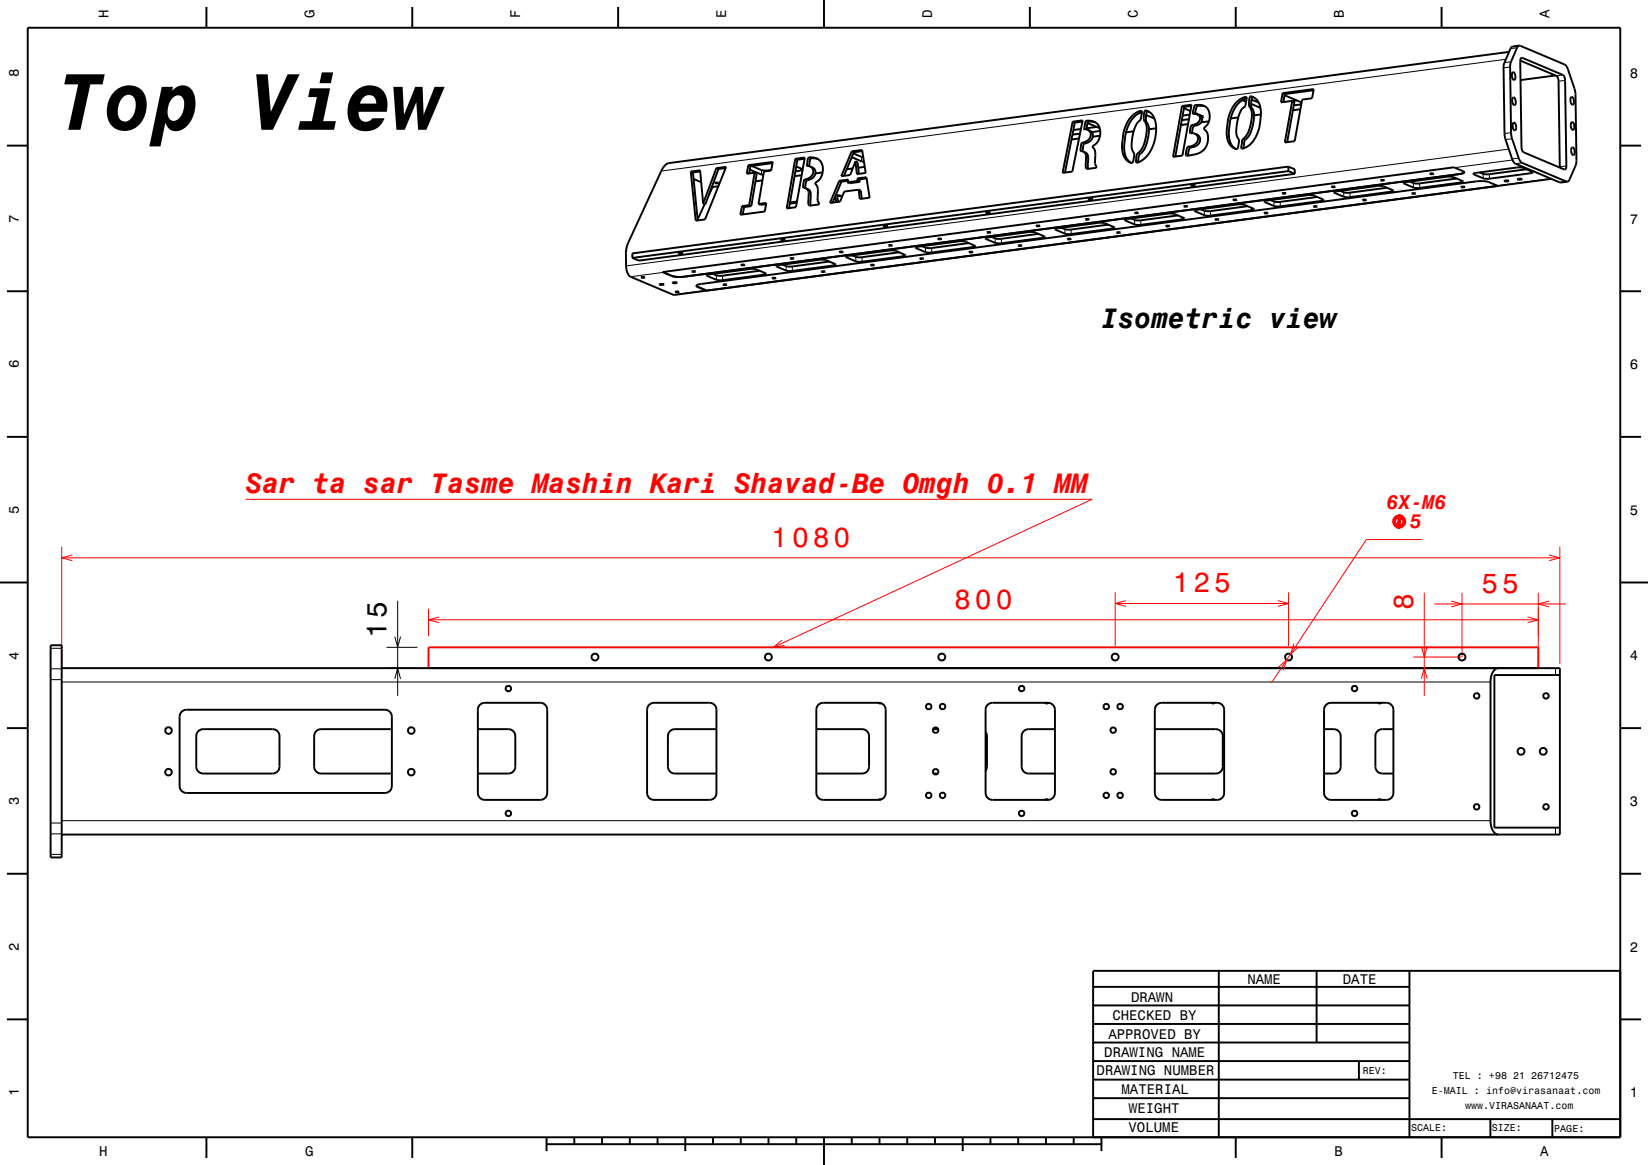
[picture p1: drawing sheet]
<svg xmlns="http://www.w3.org/2000/svg" width="297mm" height="210mm" viewBox="0 0 297 210" stroke-linecap="round" stroke-linejoin="round" font-family="sans-serif">
<g fill="none" stroke="#f00" stroke-width=".18">
<path d="M11.1 98.6v21.9M44.3 90h152.5l-57.4 26.7M256.2 97.3h-10l-17.1 25.8M281.1 98.6v21.1M11.1 100.6h270M13 100l-1.9 .6 1.9 .5M77.2 109.7v5M77.2 111.7h200M79.2 111.2l-2 .5 2 .5M140.9 115.4l-1.5 1.3 1.9-.4M201 106.8v9.6M201 108.8h31.2"/>
<path d="M202.9 108.3l-1.9 .5 1.9 .5M230.3 108.3l1.9 .5-1.9 .5M232.2 106.8v9.6M233.2 116l-.6 1.9 1.5-1.3M254.7 118.4h8.7M256.2 116.5l.5 1.9 .5-1.9M256.7 106.9v18.5M258.5 108.9h23.7M261.5 108.4l2 .5-2 .5M263.5 106.9v11.5M275.3 111.2l1.9 .5-1.9 .5M277.2 106.9v9.8"/>
<path d="M279.2 108.4l-2 .5 2 .5M279.2 100l1.9 .6-1.9 .5M230.4 120.3l1.5-1.3-.7 1.9M256.2 122.4l.5-2 .5 2"/>
</g>
<g fill="none" stroke="#000" stroke-width=".18">
<path d="M206.4 19.9l.4 .2M206.7 20h.2M215.5 18.9l.4 .2M225.2 19.3l.4 .2M225.4 17.4l.3 .2M234.4 18.4v.4M271.4 10.7l-152.2 20.1M272.2 12.1l-1.2 .1M272.3 11.1l-1.2 .2M273.4 8.6l-1.2 .2M274.3 10.4h-.1M281.7 13.5l-1.2 .2"/>
<path d="M282.1 14.5l-1.2 .1M137.2 30.7v.8M138.4 30.7v.1M144.3 30.3v.5M145.1 32.3l.4 .2M145.4 29.9h.1M145.7 36l.4 .1M145.7 34.7l.4 .2M145.7 34.9l.4 .2M155.3 28.3v.8M195.1 25.7l.3 .2M195.4 23.3h.1"/>
<path d="M195.7 29.3l.4 .2M195.7 28.1l.4 .2M195.7 28.3l.4 .2M202.8 39.6v.1M204.5 39.6v.9M204.7 29.2l.3 .1M205.1 27.6l.4 .1M205.6 39.7v.8M206.3 21.9l.4 .1M213 39.1v.4M214.6 26.4l.4 .1M215 20.5l.1 .1"/>
<path d="M215.1 22.5l.4 .1M215.3 37.9l.1 .2M216.4 20.8v.1M217 38v.8M218.2 38.1v.8M224 25.1l.4 .1M224.1 25l.4 .2M225.6 37.5v.4M227.9 36.2v.2M229.6 36.3v.8M230.7 36.4v.8M238.1 35.8v.4"/>
<path d="M240.5 34.6v.2M242.2 34.7v.8M243.3 34.7v.8M250.7 34.1v.5M253 32.9v.2M254.7 33v.8M255.8 33.1l.1 .8M263 31.4h.1M263.2 32.5v.4M265.6 31.3v.1M267.3 31.3v.8M268.4 31.4v.8"/>
<path d="M271.9 26.9l-159.1 21M272.3 23.9l-1.2 .2M272.5 25l-1.2 .2M272.6 28.8l-10.4 1.4M273.7 28.5l-1.2 .1M274.3 29.4l-1.2 .1M275.8 30.8v.4M279.5 32.2l-9.6 1.3M282.3 32.7l-1.2 .2M282.3 29.9l-1.2 .2M119.5 49.1l-5.9 .8M121.1 49.7v.1"/>
<path d="M123.3 49.9h.1M125.7 51.7h.1M127.2 52.4l-5.9 .7M127.4 49.5v.2M129.1 49.6v.8M130.2 49.7v.8M137.6 49.1v.4M140 47.9v.2M141.7 48v.8M142.8 48v.8M150.2 47.5v.4M152.5 46.2v.2"/>
<path d="M154.2 46.3v.8M155.3 46.4l.1 .8M162.7 45.8l.1 .4M165.1 44.6v.1M166.8 44.6v.9M167.9 44.7v.8M175.3 44.1v.4M177.7 42.9v.2M179.3 43l.1 .8M180.5 43v.9M187.9 42.5v.4M190.2 41.2v.2"/>
<path d="M191.9 41.3v.8M193 41.4v.8M200.4 40.8v.4M9.1 116.9h2M69.7 116.7h5.5M71.1 114.8l.6 1.9 .5-1.9M71.7 108.3v17.1M9.1 120.6h2M9.1 122.5h2M11.1 122.9h257.5M69.7 120.4h5.5M71.1 122.4l.6-2 .5 2"/>
<path d="M280.3 120.4v1.3M9.1 148.4h2M9.1 150.3h2M9.1 154h2M11.1 147.9h257.5M280.3 149.2v1.2"/>
</g>
<g fill="none" stroke="#000" stroke-width=".35">
<path d="M5 5h287v200h-287zM37.2 1.3v3.7M74.3 1.3v3.7M111.4 1.3v3.7M148.5 0v5M185.6 1.3v3.7M206.3 20l.3-.1 .7 .4 .7 .9 .3 1.5v1.7l-.4 1.6-.8 1.5-.9 1.1-1.2 .7a.28 .28 0 0 1-.3-.4l.2-1 1-1.3 .7-2.2v-1.6l-.5-1.4 .1-.9zM213 19.1l1.7-.2-1.6 9.1-1.7 .3zM213 19.1l.4 .2M213.4 19.5l1.1 .5M213.4 19.3l-1.6 8.9M214.7 19.1l-1.3 .2"/>
<path d="M217.2 19.2l-1.5-.1-.3 1.3v.1h.3M222.7 1.3v3.7M222.8 18.4l1.2-.8 .4-.1 .2 .1-.2 1.5-.8 .8-.6 2.1-.2 2.1 .5 1.4-.2 1.1-.3 .3-.8-.4-.5-.7-.3-.7-.1-1.3 .4-3 .6-1.5zM223.9 18.1l.7 .2M224.7 17.7l-1 .5-.9 .8-.6 1.2-.5 1.4-.2 2.3 .1 1.2 .4 1.1 .7 .7M225.3 17.4h.4l.6 .4 .7 1.2 .2 1.5-.2 2-.4 1.6-.8 1.4-.9 .8-1.1 .5-.1-.3 .2-1.3 1-1.3 .6-2.2 .1-1.5-.5-1.3v-1.1zM225.5 18.7l1.7 .7M225.5 17.9l1.3 .6M225.9 17.5l-.2 .1-.1 .2-.1 1.1 .5 1.6-.2 1.9-.5 1.7-1 1.2-.2 1.4M231.1 16.8l5.7-.7-.3 1.6-1.8 .2-1.4 7.5-1.8 .3 1.4-7.5M231.1 16.8l.4 .2M231.1 16.8l-.2 1.7 2-.3"/>
<path d="M231.5 17.2l3.1 1.3M231.5 17l-.2 1.4M232.9 18.2l.4 .1-1.3 7.3M233.7 18.1l-.8 .1M234.4 19.7l-1.4 .2M234.5 18.8l-1.3 .2M236.7 16.3l-5.2 .7M259.8 1.3v3.7M272 9.4l-151.5 20a2.38 2.38 0 0 0-1.3 1.4l-6.1 13.4-.3 1.2v2.5a2.36 2.36 0 0 0 .8 2l7.9 3.3 158.1-21M272.6 13.1l.1-.1a.94 .94 0 0 1 .2 1.4 1.02 1.02 0 0 1-.3-1.3zM272.7 17.6h.1a.95 .95 0 0 1 .1 1.4 1.02 1.02 0 0 1-.2-1.4zM273.8 8.2l-.4 .4-1.1 2.5-.1 .9 .1 12.2 1.4 4.3 .3 .6 .3 .3 8.2 3.3"/>
<path d="M273.8 8.2l-1.2 .2-.3 .2-1.2 2.7-.1 .6 .2 12.4 1.3 4.3 .3 .6 .3 .3 8 3.4 1.4-.2M273.8 8.2l8.2 3.4 .3 .3 .3 .6 1.3 4.3 .2 12.2-.1 .8-1.1 2.6-.4 .3M274 10.9l6.5 2.8 .3 .5 .3 16M274.1 10.5l.2-.1 7.4 3.1 .2 .3 .2 .7 .2 15.4-.1 .5-.2 .2-7.4-3.1-.2-.3-.2-.7-.2-15.4zM280.3 13.6l-6.3 .8M283.1 17.5h.1a.92 .92 0 0 1 .2 1.4 1.07 1.07 0 0 1-.3-1.4zM1.2 26.3h3.8M124.5 30.9l.4 .2M124.5 30.9l1.7-.2 .5 6M124.9 31.1l.8 8.6M125 32.3l1.4 .5M126.2 30.9l-1.3 .2"/>
<path d="M127 36.8l-1.3 2.8M128.3 33.7h.1M128.4 33.7l-.7 1.6M128.8 32.9l.7 .1-.4 .1zM129.1 30.3l1.8-.2-3.8 9.5-1.7 .2-.9-8.9M129.1 30.3l.4 .2M129.1 30.3l-2.4 6.4M129.5 33.6l-1.1 .1M129.5 30.5l-2.4 6.4-.4-.2M130.8 30.3l-1.3 .2M133.7 37.2l.4 .1M134.1 37.3l-.3 1.4"/>
<path d="M134.9 29.8l4.4-.6-.3 1.5-1.3 .2-1 5.9M134.9 29.8l.3 .1M134.9 29.8l-.3 1.5 1.4-.2M135 37l-1.3 .2M135 37l.4 .2M135.1 30.6l2.5 .9M135.2 29.9l-.2 1.4M135.4 37.2l-1.3 .1M135.5 29.9l1.9 .8 1.6-.1M136 31.1l.4 .2-1 5.9M136 31.1l-1 5.9M136.7 36.8l1.4-.2-.3 1.5-4.4 .6 .3-1.5"/>
<path d="M136.7 36.8l.4 .1 1-.1M137.4 32.5l-1.3 .2M139.2 29.4l-4 .5M143.3 28.6l1.7-.2-1.6 9-1.6 .2zM143.3 28.6l.4 .2M143.5 30l1.2 .5M143.6 30h-.1M143.6 36.5l-1.3 .2M143.6 36.3l-1.2 .2M143.7 28.8l-1.5 8.7M144.5 31.6l-1.3 .2M144.6 30.7l-1.3 .2"/>
<path d="M145 28.6l-1.3 .2M145.2 33.9l.6 .3 .3 .5v2.4M145.4 29.9l.2-1.3 .4-.2h.7l.7 .3 .5 .4 .3 .6 .1 1-.2 1-.4 .6-.8 .7 .5 1-.1 2 .2 .8-1.3 .3-.4-.2-.1-.3v-1.9l-.1-.5-.4-.3M145.4 29.9h.1M145.4 29.9l.6 .1M146 30l.8 .5 .1 .8-.4 .7-1.2 .6-.2 1.3M146 30l.5 .4 .1 .8-.5 .7-1.2 .6-.2 1.2 .5 .2M147.4 28.7l-.9-.2-.4 .1-.3 1.4M148.3 31.1l-1.4 .2M150.1 36.3v.2M150.5 35.4l.2 1M150.6 35.2h.4l.8 .2"/>
<path d="M151.3 32.6l-1.7 4 1.8-.3 .7-1.8 2.6-.3M151.3 32.6l1.6-.2-.2 .5M151.3 32.6l.3 .2M151.6 32.8l-1.5 3.7M151.8 35.4h-.8l.1 1M152.8 32.6l-1.2 .2M153.5 27.3l1.9-.3 .6 4.2-1.6 .2-.2-2.3M153.5 27.3l-1.9 4.5 1.6-.3 1-2.4M153.5 27.3l.4 .1M153.5 28.3l2.2 .9M153.7 30.4l-1.1 .1M153.8 27.7l1.8 .6"/>
<path d="M153.9 27.4l-1.8 4.3M154.2 29.1l.4 .1 .2 2.1M154.5 32.2l1.6-.3 .6 3.7-1.8 .3-.2-1.7M154.5 32.2l.4 .1M154.5 32.2l.1 .4M154.6 32.6l.4 .2M154.6 32.6l-1.9 .3M154.7 34.2l.4 .1 .2 1.5M154.9 32.3l.1 .5M155 32.8l-1.9 .2-.4-.1M155.4 27.2l-1.5 .2M155.8 30.1l-1.1 .1"/>
<path d="M156.2 32.2l-1.3 .1M177.6 38.3h.9l-.4 .1zM193.3 21.9l1.8-.2-1.8 9.2-1.8 .3zM193.3 21.9l.4 .2M193.7 22.1l-1.8 9M194.5 25l-1.4 .1M194.6 24.1l-1.3 .2M194.8 23.3l-1.4 .1M195.1 21.9l-1.4 .2M195.2 27.3l.6 .3 .3 .5v2.3M195.4 23.3l.2-1.3 .4-.3 .8 .1 .6 .3 .5 .4 .3 .6 .1 1-.2 .9-.4 .7-.8 .7 .5 .9-.1 2.1 .2 .8-1.4 .2-.3-.1-.1-.3v-1.9l-.1-.5-.4-.3M195.4 23.3h.1"/>
<path d="M195.4 23.3l.6 .1M195.6 39.5h.7zM196 23.4l.8 .5 .1 .7-.4 .8-1.2 .6-.2 1.3M196 23.4l.5 .4 .1 .7-.5 .8-1.2 .6-.2 1.2 .5 .2M196 22.2l2.2 .9M196.1 35.8l.8 .1-.3 .1zM197.4 22l-1-.1-.3 .1-.3 1.3M197.7 22.9l-1.9 .2M198.2 24.5l-1.3 .1M198.3 23.6l-1.6 .2M202.7 39.6l8.1-1.1 .9 .1 1.7 .8-.4 .1-7.7 1.1-.8-.1zM204 20.9l1.1-.8 .7-.1-.2 1.5-.9 1.1-.6 1.8-.2 2.2 .5 1.4-.2 1.1-.3 .3-.8-.4-.5-.7-.3-.7-.1-1.2 .4-3 .6-1.4z"/>
<path d="M204.3 23.7l-1.4 .2M204.5 38.4h.7zM205.5 20.3l.3 .1M205.8 20.2l-1 .5-.9 .9-.6 1.1-.4 1.4-.3 2.1 .1 1.4 .4 1.1 .8 .7M206.5 20.7l1.6 .7M206.9 20.1l.2 .1M207 20.1h-.2l-.2 .2-.1 1.1 .5 1.7-.1 2-.6 1.7-1 1.2-.2 1.3M208.4 23.1l-1.3 .2M212.3 38.8l-7 .9h-.7l-.7-.3M213.4 37.2h.6zM214.1 22.4l-1.3 .1M214.3 21.5l-1.3 .2"/>
<path d="M214.4 20.7l-1.3 .1M214.6 33.4h.8l-.3 .1zM214.8 24l.5 .1M215 20.5l.1-.6 .2-.8 .1-.2 1.5 .1 .5 .3 .3 .5 .3 .8-.1 1-.2 .7-.7 .9 .6 .9 .1 1.4-.5 1.2-.7 .7-1.1 .4-1.6 .3-.1-.3 .3-1.2 1.3-.5 .6-.8-.1-.7-.5-.5M215 20.5h.1M215.1 20.5l.7 .1M215.3 38l8.1-1.2 .8 .1 1.8 .8-.4 .2-7.7 1-.9-.1zM215.3 24.1l.8 .5 .2 .4-.1 .5-.6 .8-1.2 .4-.3 1.4M215.4 20.4l1.4 .6-.2 .2M215.8 20.6l.7 .4 .1 .7-.5 .7-1 .4-.3 1.2M215.8 20.6l.4 .4v.6l-.4 .6-1.2 .5-.2 1.1 .1 .2h.3M217.9 21.9l-1.4 .2"/>
<path d="M219 39.6h.6zM222.2 36h.7zM223.2 21.2l-1.4 .2M224.8 37.2l-6.9 .9-.7-.1-.8-.3M227.2 20.6l-1.2 .2M227.8 36.3l8.2-1.1h.8l1.8 .8-.5 .2-7.7 1-.8-.1zM227.9 38.4h.6zM231.1 34.8h.7zM232.2 30l-118.2 15.7v.8M232.2 30l1.1 .5 .1 .8M232.2 30v.8M232.2 30.8l1.2 .5"/>
<path d="M232.2 30.8l-118.2 15.7M233.4 31.3l-118.3 15.7-1.1-.5M236.7 37.2h.7zM237.4 35.5l-7 .9h-.7l-.7-.3M240 33.7h.6zM240.4 34.6l8.1-1.1 .8 .1 1.8 .8-.4 .2-7.7 1-.8-.1zM245.6 36h.6zM248.8 32.5h.7zM250 33.8l-7 1-.7-.1-.8-.3M253 33l8.1-1.2 .8 .1 1.8 .8-.5 .2-7.6 1-.9-.1zM254.5 34.9h.6zM257.7 31.3h.7z"/>
<path d="M262.5 32.2l-6.7 .9-.9-.1-.8-.3M263.3 33.7h.7zM263.9 31l-.2 .2-.7 .2-139.7 18.5h-1.3l-.9-.2M263.9 31l-.3 .3-.6 .1M263.9 31l-1.9-.8-142.6 18.8M265.5 31.3l8.1-1.1 .9 .1 1.8 .8-.5 .1-7.7 1-.8-.1zM270 33.5l-2-.8h-1.8l-139.8 18.5-.6 .1-.3 .2M271.1 32.6h.8l-.6 .1zM272.7 22.2l.1-.1a.95 .95 0 0 1 .2 1.4 1.02 1.02 0 0 1-.3-1.3zM273.5 32.3l.3-.1 .5 .1-.4 .1zM275.1 30.5l-7 .9h-.7l-.7-.3M283.2 22.1l.1-.1a.92 .92 0 0 1 .2 1.4 1.07 1.07 0 0 1-.3-1.3z"/>
<path d="M283.3 26.6h.1a.92 .92 0 0 1 .1 1.4 1.07 1.07 0 0 1-.2-1.4zM292 26.3h3.8M1.2 52.5h3.8M115.6 50h.6zM118.8 51.3h.9l-.4 .1zM119.4 49l1.7 .8M119.4 49l1.7 .7M121.2 50.9l.8 .1-.3 .1zM121.7 52.6h.7zM122.2 45.6h.9l-.4 .1zM124.7 48.9h.6l-.3 .1zM125.5 51.5l1.8 .9z"/>
<path d="M127.3 49.6l8.2-1.1h.8l1.8 .9-.5 .1-7.7 1-.8-.1zM130.3 51.3h.7zM133.6 47.7l.6 .1zM136.9 48.8l-7 .9h-.7l-.7-.3M139.2 50.1h.6zM139.9 47.9l8.1-1.1 .8 .1 1.8 .8-.4 .2-7.7 1-.8-.1zM140.7 43.2h.8l-.6 .1zM142.4 46.6h.7zM148 48.9l.7 .1zM149.5 47.1l-7 1-.7-.1-.8-.3M151.3 45.4h.6zM152.5 46.3l8.1-1.2 .8 .1 1.8 .8-.4 .2-7.7 1-.9-.1z"/>
<path d="M156.9 47.8h.7zM159.2 40.7h.8l-.6 .1zM160.2 44.2h.6zM162 45.5l-7 .9-.6-.1-.8-.3M165 44.6l8.2-1.1 .8 .1 1.8 .8-.5 .1-7.7 1h-.8zM165.8 46.6h.6zM169 43.1h.7zM174.6 43.8l-7 .9h-.7l-.7-.3M174.6 45.4h.7zM177.6 42.9l8.1-1.1 .8 .1 1.8 .8-.4 .2-7.7 1-.8-.1zM177.9 41.9h.6zM183.5 44.3h.7z"/>
<path d="M186.8 40.7h.6zM187.1 42.2l-6.9 .9-.7-.1-.8-.3M190.2 41.3l8.1-1.2 .8 .1 1.8 .8-.5 .2-7.7 1-.8-.1zM192.4 43.1h.6zM199.7 40.5l-7 .9h-.6l-.8-.3M201.2 41.9h.7zM210.1 40.7h.7zM292 52.5h3.8M1.2 78.8h3.8M292 78.8h3.8M0 105h5M9.1 116.3h2v38.3h-2z"/>
<path d="M292 105h5M1.2 131.3h3.8M11.1 120.4h270v30h-270M32.7 128.3l.4-.3 .5-.1h35.8a1.25 1.25 0 0 1 1.2 1.3v12.5a1.25 1.25 0 0 1-1.2 1.2h-35.8a1.25 1.25 0 0 1-1.2-1.2v-12.5l.1-.5zM35.7 131.8l.4-.3 .5-.1h12.5a1.25 1.25 0 0 1 1.3 1.3v5.5a1.25 1.25 0 0 1-1.3 1.2h-12.5a1.25 1.25 0 0 1-1.2-1.2v-5.5l.1-.5zM70.6 131.5l-12.7-.1a1.25 1.25 0 0 0-1.3 1.3v5.5a1.25 1.25 0 0 0 1.3 1.2h12.7M86.1 131.4h5.5a1.25 1.25 0 0 1 1.3 1.3v5.5a1.25 1.25 0 0 1-1.3 1.2h-5.5M86.5 127.1l.4-.3 .5-.1h10a1.25 1.25 0 0 1 1.2 1.2v15a1.25 1.25 0 0 1-1.2 1.3h-10a1.25 1.25 0 0 1-1.3-1.3v-15l.1-.4zM117 127.1l.4-.3 .5-.1h10a1.25 1.25 0 0 1 1.2 1.2v15a1.25 1.25 0 0 1-1.2 1.3h-10a1.25 1.25 0 0 1-1.3-1.3v-15l.1-.4zM129.1 131.4h-7.5a1.25 1.25 0 0 0-1.2 1.3v5.5a1.25 1.25 0 0 0 1.2 1.2h7.5M147.1 131.4h8.3a1.25 1.25 0 0 1 1.2 1.3v5.5a1.25 1.25 0 0 1-1.2 1.2h-8.3M147.5 127.1l.4-.3 .5-.1h10a1.25 1.25 0 0 1 1.2 1.2v15a1.25 1.25 0 0 1-1.2 1.3h-10a1.25 1.25 0 0 1-1.3-1.3v-15l.1-.4z"/>
<path d="M158.3 126.7l.5 .1M168.2 131.4h.9M168.2 139.4h.8M177.6 131.9l.3 .8v5.5l-.3 .7M178 127.1l.4-.3 .5-.1h10a1.25 1.25 0 0 1 1.2 1.2v15a1.25 1.25 0 0 1-1.2 1.3h-10a1.25 1.25 0 0 1-1.3-1.3v-15l.1-.4zM188.3 126.7l.2 .1 .4-.1M190.1 131.4h-4.7a1.25 1.25 0 0 0-1.3 1.3v5.5a1.25 1.25 0 0 0 1.3 1.2h4.7M208.1 131.4h11a1.25 1.25 0 0 1 1.3 1.3v5.5a1.25 1.25 0 0 1-1.3 1.2h-11M208.5 127.1l.4-.3 .5-.1h10a1.25 1.25 0 0 1 1.2 1.2v15a1.25 1.25 0 0 1-1.2 1.3h-10a1.25 1.25 0 0 1-1.3-1.3v-15l.1-.4zM218.3 126.7l.2 .1 .4-.1M238.6 131.4h1.8a1.25 1.25 0 0 1 1.2 1.3v5.5a1.25 1.25 0 0 1-1.2 1.2h-1.8M239 127.1l.4-.3 .5-.1h10a1.25 1.25 0 0 1 1.2 1.2v15a1.25 1.25 0 0 1-1.2 1.3h-10a1.25 1.25 0 0 1-1.3-1.3v-15l.1-.4z"/>
<path d="M248.3 126.7l.2 .1 .4-.1M251.1 131.4h-2a1.25 1.25 0 0 0-1.2 1.3v5.5a1.25 1.25 0 0 0 1.2 1.2h2M270 120.4a2.22 2.22 0 0 0-1.4 2.5v25a2.2 2.2 0 0 0 1.4 2.5M281.1 121.7h-11.8v27.5h11.8M292 131.3h3.8M1.2 157.5h3.8M158.8 144.1l-.5 .1M188.9 144.2l-.2-.1-.4 .1M218.3 144.2l.4-.1 .2 .1M248.3 144.2l.4-.1 .2 .1M292 157.5h3.8M197 177.9h57"/>
<path d="M219.6 174.9v30M237.3 175v12.9M254 175v30M292 175h-95v30M1.2 183.8h3.8M197 181.2h57M197 184.6h57M197 187.9h57M197 191.3h57M197 194.6h57M197 198h57M244.9 191.3v3.3"/>
<path d="M292 183.8h3.8M37.2 205v3.8M74.3 205v3.8M98.5 206.3h100M98.5 205v2.5M103.5 205v1.3M108.5 205v1.3M113.5 205v1.3M118.5 205v1.3M123.5 205v2.5M128.5 205v1.3M133.5 205v1.3"/>
<path d="M138.5 205v1.3M143.5 205v1.3M148.5 205v5M153.5 205v1.3M158.5 205v1.3M163.5 205v1.3M168.5 205v1.3M173.5 205v2.5M178.5 205v1.3M183.5 205v1.3M188.5 205v1.3M193.5 205v1.3"/>
<path d="M197 201.7h95M198.5 205v2.5M222.7 205v3.8M259.8 205v3.8M268.6 201.7v3.3M279.8 201.8v3.2"/>
<circle cx="107.2" cy="118.4" r=".62"/>
<circle cx="138.5" cy="118.4" r=".62"/>
<circle cx="169.7" cy="118.4" r=".62"/>
<circle cx="201" cy="118.4" r=".62"/>
<circle cx="232.2" cy="118.4" r=".62"/>
<circle cx="263.5" cy="118.4" r=".62"/>
<circle cx="30.4" cy="139.2" r=".6"/>
<circle cx="30.4" cy="131.7" r=".6"/>
<circle cx="74.1" cy="139.2" r=".6"/>
<circle cx="74.1" cy="131.7" r=".6"/>
<circle cx="91.6" cy="124.1" r=".5"/>
<circle cx="167.4" cy="127.4" r=".5"/>
<circle cx="168.6" cy="131.6" r=".5"/>
<circle cx="168.6" cy="139.1" r=".5"/>
<circle cx="169.9" cy="127.4" r=".5"/>
<circle cx="184.1" cy="124.1" r=".5"/>
<circle cx="199.4" cy="127.4" r=".5"/>
<circle cx="200.6" cy="131.6" r=".5"/>
<circle cx="200.6" cy="139.1" r=".5"/>
<circle cx="201.9" cy="127.4" r=".5"/>
<circle cx="244.1" cy="124.1" r=".5"/>
<circle cx="266.1" cy="125.4" r=".5"/>
<circle cx="274.1" cy="135.4" r=".63"/>
<circle cx="278.1" cy="135.4" r=".63"/>
<circle cx="278.6" cy="125.4" r=".5"/>
<circle cx="91.6" cy="146.6" r=".5"/>
<circle cx="167.4" cy="143.4" r=".5"/>
<circle cx="169.9" cy="143.4" r=".5"/>
<circle cx="184.1" cy="146.6" r=".5"/>
<circle cx="199.4" cy="143.4" r=".5"/>
<circle cx="201.9" cy="143.4" r=".5"/>
<circle cx="244.1" cy="146.6" r=".5"/>
<circle cx="266.1" cy="145.4" r=".5"/>
<circle cx="278.6" cy="145.4" r=".5"/>
</g>
<path d="M77.2 120.4v-3.7h200v3.7" fill="none" stroke="#f00" stroke-width=".35"/>
<g fill="none" stroke="#f00" stroke-width=".7" stroke-linecap="butt">
<path d="M252.4 92.8l-.5 2.5"/>
<circle cx="252.2" cy="94" r=".92"/>
</g>
<text font-size="14.4" x="10.2" y="23.4">Top View</text>
<g font-size="5">
<text x="198.5" y="59.2">Isometric view</text>
<text x="69.7" y="115.1" transform="rotate(-90 69.7 115.1)">15</text>
</g>
<g font-size="5" fill="#f00">
<text x="44.3" y="88.8">Sar ta sar Tasme Mashin Kari Shavad-Be Omgh 0.1 MM</text>
<text x="139" y="98.6">1080</text>
<text x="211.3" y="106.8">125</text>
<text x="267" y="106.9">55</text>
<text x="172" y="109.7">800</text>
<text x="254.7" y="109.9" transform="rotate(-90 254.7 109.9)">8</text>
</g>
<g font-size="3.6" fill="#f00">
<text x="249.9" y="91.8">6X-M6</text>
<text x="254.1" y="95.3">5</text>
</g>
<g font-size="2.5">
<text x="19.6" y="3.3" transform="rotate(-90 19.6 3.3)">H</text>
<text x="56.7" y="3.3" transform="rotate(-90 56.7 3.3)">G</text>
<text x="93.8" y="3.3" transform="rotate(-90 93.8 3.3)">F</text>
<text x="130.9" y="3.3" transform="rotate(-90 130.9 3.3)">E</text>
<text x="168" y="3.3" transform="rotate(-90 168 3.3)">D</text>
<text x="205.1" y="3.3" transform="rotate(-90 205.1 3.3)">C</text>
<text x="242.2" y="3.3" transform="rotate(-90 242.2 3.3)">B</text>
<text x="279.3" y="3.3" transform="rotate(-90 279.3 3.3)">A</text>
<text x="3.4" y="13.9" transform="rotate(-90 3.4 13.9)">8</text>
<text x="293.7" y="14">8</text>
<text x="3.4" y="40.1" transform="rotate(-90 3.4 40.1)">7</text>
<text x="293.7" y="40.3">7</text>
<text x="3.4" y="66.4" transform="rotate(-90 3.4 66.4)">6</text>
<text x="293.7" y="66.5">6</text>
<text x="3.4" y="92.6" transform="rotate(-90 3.4 92.6)">5</text>
<text x="293.7" y="92.8">5</text>
<text x="3.4" y="118.9" transform="rotate(-90 3.4 118.9)">4</text>
<text x="293.7" y="119">4</text>
<text x="3.4" y="145.1" transform="rotate(-90 3.4 145.1)">3</text>
<text x="293.7" y="145.3">3</text>
<text x="3.4" y="171.4" transform="rotate(-90 3.4 171.4)">2</text>
<text x="293.7" y="171.5">2</text>
<text x="224.8" y="177.3">NAME</text>
<text x="242" y="177.3">DATE</text>
<text x="200.5" y="183.9">CHECKED BY</text>
<text x="203.8" y="180.5">DRAWN</text>
<text x="199" y="190.6">DRAWING NAME</text>
<text x="199.7" y="187.2">APPROVED BY</text>
<text x="3.4" y="197.6" transform="rotate(-90 3.4 197.6)">1</text>
<text x="197.6" y="193.8">DRAWING NUMBER</text>
<text x="202.1" y="197.2">MATERIAL</text>
<text x="293.7" y="197.8">1</text>
<text x="203.5" y="200.6">WEIGHT</text>
<text x="17.9" y="208.4">H</text>
<text x="55" y="208.4">G</text>
<text x="203.4" y="204.1">VOLUME</text>
<text x="240.5" y="208.4">B</text>
<text x="277.6" y="208.4">A</text>
</g>
<g font-size="1.8">
<text x="245.6" y="193.6">REV:</text>
<text x="258" y="197.2">E-MAIL : info@virasanaat.com</text>
<text x="261.8" y="194.6">TEL : +98 21 26712475</text>
<text x="254.3" y="203.9">SCALE:</text>
<text x="264" y="199.9">www.VIRASANAAT.com</text>
<text x="268.8" y="203.9">SIZE:</text>
<text x="280.1" y="204">PAGE:</text>
</g>
</svg>
